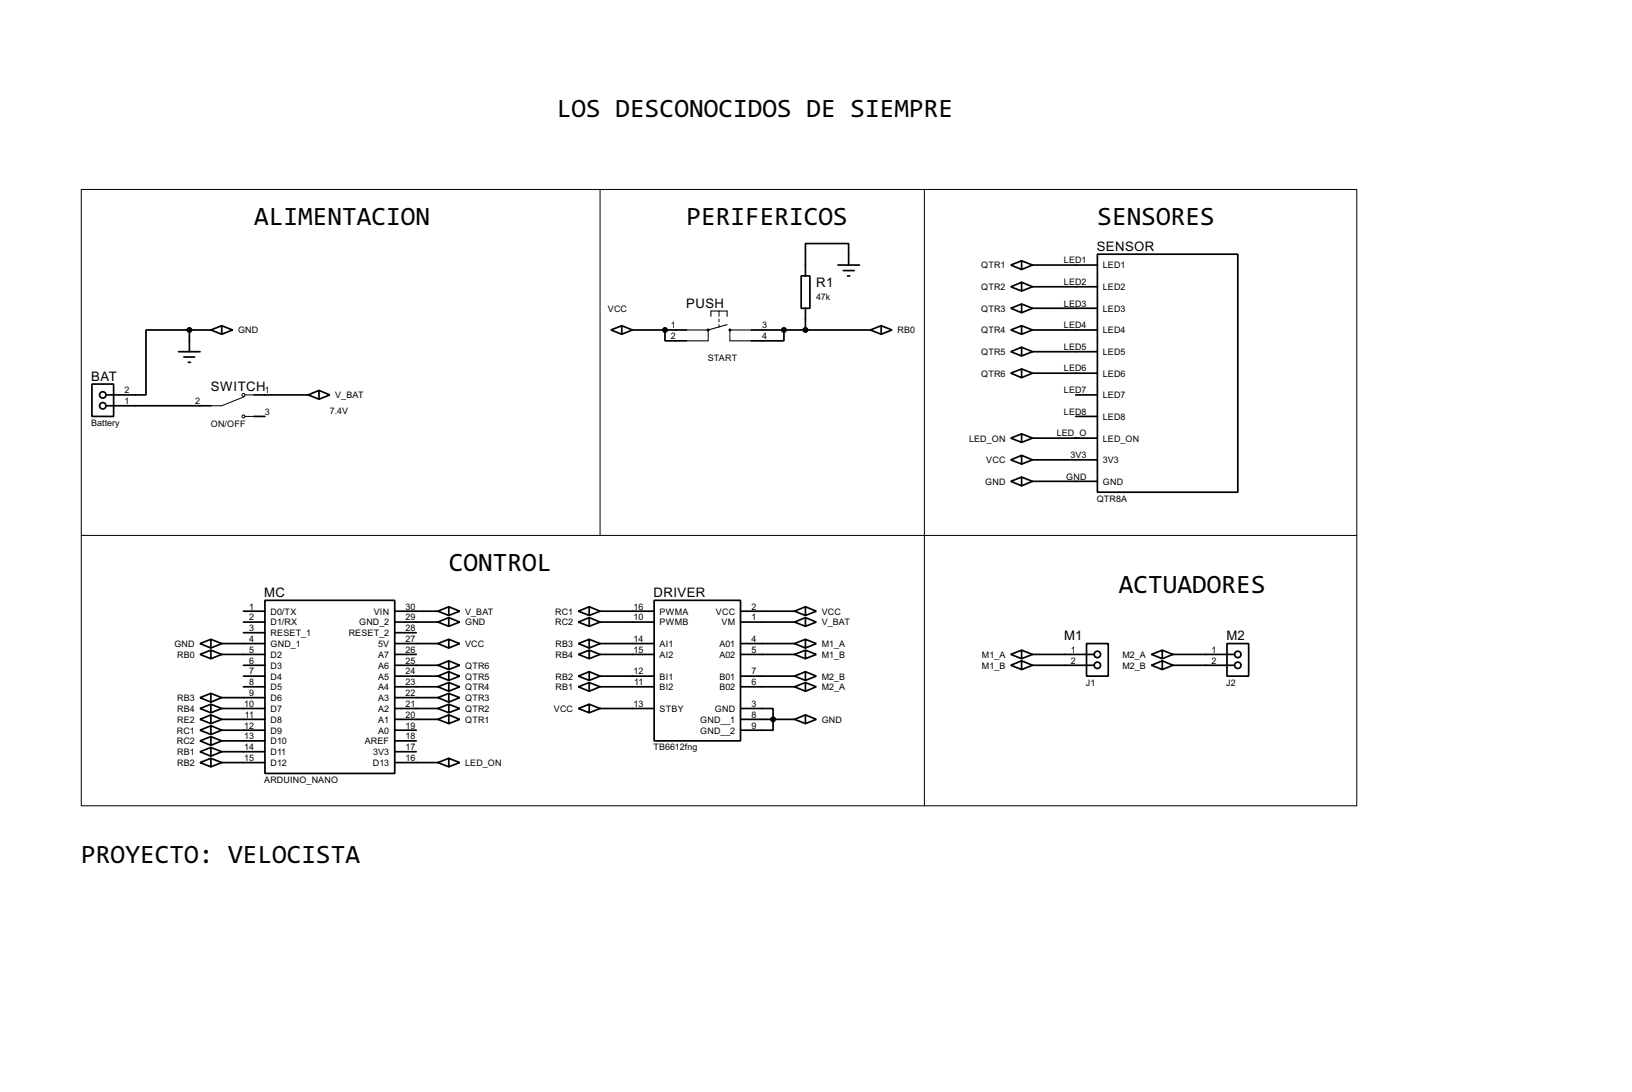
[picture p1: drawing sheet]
<svg xmlns="http://www.w3.org/2000/svg" width="383mm" height="256mm" viewBox="0 0 383 256" stroke-linecap="round" stroke-linejoin="round" font-family="sans-serif">
<g fill="none" stroke="#000" stroke-width=".4">
<path d="M257.9 59.7h33v55.9h-33zM44.5 77.5h-10.2v15.3h-9.4M44.5 77.5v5.1M44.5 77.5h5.1M49.6 77.5l2.5 1M52.1 76.5l2.6 1-2.6 1zM52.1 76.5l-2.5 1M143.6 77.5l2.5-1v2zM146.1 76.5l2.5 1M148.6 77.5h12.7M148.6 77.5l-2.5 1M156.3 77.5v2.6h5"/>
<path d="M176.6 77.5h27.9M184.2 77.5v2.6h-7.6M188.3 64.8h2v7.6h-2zM189.3 72.4v5.1M196.9 62.3h5.1M198.2 63.6h2.5M199.2 64.8h.5M199.4 62.3v-5.1h-10.1v7.6M204.5 77.5l2.6 1M207.1 76.5l2.5 1-2.5 1zM207.1 76.5l-2.6 1M237.5 62.3l2.6-1v2z"/>
<path d="M237.5 67.4l2.6-1.1v2.1zM237.5 72.4l2.6-1v2.1zM237.5 77.5l2.6-1v2zM240.1 61.3l2.5 1M240.1 66.3l2.5 1.1M240.1 71.4l2.5 1M240.1 76.5l2.5 1M242.6 77.5h15.3M242.6 62.3h15.3M242.6 67.4h15.3M242.6 72.4h15.3M242.6 62.3l-2.5 1"/>
<path d="M242.6 67.4l-2.5 1M242.6 72.4l-2.5 1.1M242.6 77.5l-2.5 1M21.6 90.2h5.1v7.6h-5.1zM24.9 95.3h24.7M42 82.6h5M43.2 83.9h2.6M44.3 85.1h.5M59.7 92.8h12.7M59.7 97.8h2.6M72.4 92.8l2.6 1M75 91.7l2.5 1.1-2.5 1z"/>
<path d="M75 91.7l-2.6 1.1M237.5 82.6l2.6-1v2zM237.5 87.7l2.6-1v2zM240.1 81.6l2.5 1M240.1 86.7l2.5 1M242.6 82.6h15.3M242.6 87.7h15.3M242.6 82.6l-2.5 1M242.6 87.7l-2.5 1M252.8 92.8h5.1M252.8 97.8h5.1M237.5 102.9l2.6-1v2z"/>
<path d="M237.5 108l2.6-1v2zM237.5 113.1l2.6-1v2zM240.1 101.9l2.5 1M240.1 107l2.5 1M240.1 112.1l2.5 1M242.6 102.9h15.3M242.6 108h15.3M242.6 113.1h15.3M242.6 102.9l-2.5 1M242.6 108l-2.5 1M242.6 113.1l-2.5 1M47 153.7l2.6-1v2z"/>
<path d="M47 151.2l2.6-1v2zM49.6 152.7l2.5 1M49.6 150.2l2.5 1M52.1 153.7h10.2M52.1 151.2h10.2M52.1 153.7l-2.5 1M52.1 151.2l-2.5 1M57.2 156.3h5.1M57.2 158.8h5.1M57.2 143.6h5.1M57.2 146.1h5.1M57.2 148.6h5.1"/>
<path d="M62.3 141h30.5v40.7h-30.5zM92.8 153.7h5M92.8 156.3h10.1M92.8 158.8h10.1M92.8 143.6h10.1M92.8 151.2h10.1M92.8 146.1h10.1M92.8 148.6h5M102.9 158.8l2.6 1M102.9 156.3l2.6 1M102.9 151.2l2.6 1M102.9 143.6l2.6 1"/>
<path d="M102.9 146.1l2.6 1M105.5 157.8l2.5 1-2.5 1zM105.5 155.2l2.5 1.1-2.5 1zM105.5 150.2l2.5 1-2.5 1zM105.5 142.5l2.5 1.1-2.5 1zM105.5 145.1l2.5 1-2.5 1zM105.5 157.8l-2.6 1M105.5 155.2l-2.6 1.1M105.5 150.2l-2.6 1M105.5 142.5l-2.6 1.1M105.5 145.1l-2.6 1M135.9 151.2l2.6-1v2z"/>
<path d="M135.9 153.7l2.6-1v2zM135.9 158.8l2.6-1v2zM135.9 143.6l2.6-1.1v2.1zM135.9 146.1l2.6-1v2zM138.5 150.2l2.5 1M138.5 152.7l2.5 1M138.5 157.8l2.5 1M138.5 142.5l2.5 1.1M138.5 145.1l2.5 1M141 153.7h12.7M141 158.8h12.7M141 143.6h12.7"/>
<path d="M141 151.2h12.7M141 146.1h12.7M141 151.2l-2.5 1M141 153.7l-2.5 1M141 158.8l-2.5 1M141 143.6l-2.5 1M141 146.1l-2.5 1M153.7 141h20.3v33h-20.3zM174 153.7h12.7M174 158.8h12.7M174 143.6h12.7M174 151.2h12.7"/>
<path d="M174 146.1h12.7M186.7 158.8l2.6 1M186.7 153.7l2.6 1M186.7 143.6l2.6 1M186.7 151.2l2.6 1M186.7 146.1l2.6 1M189.3 157.8l2.5 1-2.5 1zM189.3 152.7l2.5 1-2.5 1zM189.3 142.5l2.5 1.1-2.5 1zM189.3 150.2l2.5 1-2.5 1zM189.3 145.1l2.5 1-2.5 1zM189.3 157.8l-2.6 1"/>
<path d="M189.3 152.7l-2.6 1M189.3 142.5l-2.6 1.1M189.3 150.2l-2.6 1M189.3 145.1l-2.6 1M237.5 153.7l2.6-1v2zM237.5 156.3l2.6-1.1v2.1zM240.1 152.7l2.5 1M240.1 155.2l2.5 1.1M242.6 153.7h14.5M242.6 156.3h14.5M242.6 153.7l-2.5 1M242.6 156.3l-2.5 1"/>
<path d="M255.3 151.2h5.1v7.6h-5.1zM270.6 153.7l2.5-1v2zM270.6 156.3l2.5-1.1v2.1zM273.1 152.7l2.5 1M273.1 155.2l2.5 1.1M275.6 153.7h14.5M275.6 156.3h14.5M275.6 153.7l-2.5 1M275.6 156.3l-2.5 1M288.3 151.2h5.1v7.6h-5.1zM47 176.6l2.6-1v2zM47 179.1l2.6-1v2z"/>
<path d="M47 163.9l2.6-1v2zM47 166.4l2.6-1v2zM47 171.5l2.6-1v2zM47 174l2.6-1v2.1zM47 169l2.6-1.1v2.1zM49.6 175.6l2.5 1M49.6 178.1l2.5 1M49.6 162.9l2.5 1M49.6 165.4l2.5 1M49.6 170.5l2.5 1M49.6 173l2.5 1M49.6 167.9l2.5 1.1"/>
<path d="M52.1 166.4h10.2M52.1 169h10.2M52.1 163.9h10.2M52.1 174h10.2M52.1 176.6h10.2M52.1 179.1h10.2M52.1 171.5h10.2M52.1 176.6l-2.5 1M52.1 179.1l-2.5 1M52.1 163.9l-2.5 1M52.1 166.4l-2.5 1M52.1 171.5l-2.5 1"/>
<path d="M52.1 174l-2.5 1.1M52.1 169l-2.5 1M57.2 161.3h5.1M92.8 161.3h10.1M92.8 166.4h10.1M92.8 169h10.1M92.8 163.9h10.1M92.8 174h5M92.8 176.6h5M92.8 179.1h10.1M92.8 171.5h5M102.9 166.4l2.6 1"/>
<path d="M102.9 179.1l2.6 1M102.9 169l2.6 1M102.9 163.9l2.6 1M102.9 161.3l2.6 1.1M105.5 165.4l2.5 1-2.5 1zM105.5 178.1l2.5 1-2.5 1zM105.5 167.9l2.5 1.1-2.5 1zM105.5 162.9l2.5 1-2.5 1zM105.5 160.3l2.5 1-2.5 1.1zM105.5 165.4l-2.6 1M105.5 178.1l-2.6 1M105.5 167.9l-2.6 1.1"/>
<path d="M105.5 162.9l-2.6 1M105.5 160.3l-2.6 1M135.9 166.4l2.6-1v2zM135.9 161.3l2.6-1v2.1zM138.5 165.4l2.5 1M138.5 160.3l2.5 1M141 161.3h12.7M141 166.4h12.7M141 166.4l-2.5 1M141 161.3l-2.5 1.1M174 166.4h7.7v5.1h-7.7M174 161.3h12.7"/>
<path d="M174 169h12.7M186.7 161.3l2.6 1.1M186.7 169l2.6 1M189.3 160.3l2.5 1-2.5 1.1zM189.3 167.9l2.5 1.1-2.5 1zM189.3 160.3l-2.6 1M189.3 167.9l-2.6 1.1"/>
<circle cx="166.4" cy="77.5" r=".15"/>
<circle cx="171.5" cy="77.5" r=".15"/>
<circle cx="24.1" cy="95.3" r=".75"/>
<circle cx="24.1" cy="92.8" r=".75"/>
<circle cx="257.8" cy="156.3" r=".75"/>
<circle cx="257.8" cy="153.7" r=".75"/>
<circle cx="290.8" cy="156.3" r=".75"/>
<circle cx="290.8" cy="153.7" r=".75"/>
</g>
<path d="M167.1 74.3v-1.2h3.8v1.2M170.9 76.3l-4.5 1.2h-5.1M171.5 77.5h5.1M161.3 80.1h5.1M171.5 80.1h5.1" fill="none" stroke="#000" stroke-width=".25"/>
<g fill="none" stroke="#000" stroke-width=".23">
<path d="M19.1 44.5h299.7v144.8h-299.7zM141 44.5v81.3M217.2 44.5v144.8M166.4 77.5v2.6M169 73.1v1.2M169 75v.6M169 76.3v.6M171.5 77.5v2.6M57.5 93.2l-5.4 2.1h-2.5M57.6 97.8h2.1M57.6 92.8h2.1M19.1 125.8h299.7"/>
<circle cx="57.2" cy="97.8" r=".35"/>
<circle cx="57.2" cy="92.8" r=".35"/>
</g>
<g fill="#000" stroke="#000" stroke-width=".4">
<circle cx="44.5" cy="77.5" r=".5"/>
<circle cx="156.2" cy="77.5" r=".5"/>
<circle cx="184.2" cy="77.5" r=".5"/>
<circle cx="189.2" cy="77.5" r=".5"/>
<circle cx="181.6" cy="169" r=".5"/>
</g>
<g font-size="7.3">
<text x="130.9" y="27.5">LOS DESCONOCIDOS DE SIEMPRE</text>
<text x="59.7" y="52.9">ALIMENTACION</text>
<text x="161.3" y="52.9">PERIFERICOS</text>
<text x="257.9" y="52.9">SENSORES</text>
<text x="105.5" y="134.2">CONTROL</text>
<text x="262.9" y="139.3">ACTUADORES</text>
<text x="19.1" y="202.8">PROYECTO: VELOCISTA</text>
</g>
<g font-size="3.5">
<text x="257.7" y="58.9">SENSOR</text>
<text x="191.8" y="67.5">R1</text>
<text x="161.3" y="72.3">PUSH</text>
<text x="21.5" y="89.4">BAT</text>
<text x="49.6" y="91.8">SWITCH</text>
<text x="62.1" y="140.2">MC</text>
<text x="153.6" y="140.2">DRIVER</text>
<text x="250.1" y="150.4">M1</text>
<text x="288.2" y="150.4">M2</text>
</g>
<g font-size="2.4">
<text x="230.5" y="63.1">QTR1</text>
<text x="250" y="61.9">LED1</text>
<text x="259.1" y="63.1">LED1</text>
<text x="191.8" y="70.4">47k</text>
<text x="230.5" y="68.1">QTR2</text>
<text x="250" y="67">LED2</text>
<text x="250" y="72">LED3</text>
<text x="259.1" y="68.1">LED2</text>
<text x="142.8" y="73.2">VCC</text>
<text x="157.7" y="77.1">1</text>
<text x="179.1" y="77.1">3</text>
<text x="230.5" y="73.2">QTR3</text>
<text x="250" y="77.1">LED4</text>
<text x="259.1" y="73.2">LED3</text>
<text x="55.9" y="78.3">GND</text>
<text x="157.7" y="79.7">2</text>
<text x="179.1" y="79.7">4</text>
<text x="210.9" y="78.3">RB0</text>
<text x="230.5" y="78.3">QTR4</text>
<text x="230.5" y="83.4">QTR5</text>
<text x="250" y="82.2">LED5</text>
<text x="259.1" y="78.3">LED4</text>
<text x="259.1" y="83.4">LED5</text>
<text x="166.3" y="84.7">START</text>
<text x="230.5" y="88.5">QTR6</text>
<text x="250" y="87.3">LED6</text>
<text x="259.1" y="88.5">LED6</text>
<text x="29.3" y="94.9">1</text>
<text x="29.3" y="92.4">2</text>
<text x="45.9" y="94.9">2</text>
<text x="62.3" y="92.4">1</text>
<text x="78.8" y="93.6">V_BAT</text>
<text x="250" y="92.4">LED7</text>
<text x="259.1" y="93.6">LED7</text>
<text x="21.4" y="100">Battery</text>
<text x="49.5" y="100.3">ON/OFF</text>
<text x="62.3" y="97.4">3</text>
<text x="77.5" y="97.3">7.4V</text>
<text x="250" y="97.4">LED8</text>
<text x="259.1" y="98.6">LED8</text>
<text x="227.7" y="103.7">LED_ON</text>
<text x="248.3" y="102.5">LED_O</text>
<text x="251.6" y="107.6">3V3</text>
<text x="259.1" y="103.7">LED_ON</text>
<text x="231.5" y="113.9">GND</text>
<text x="231.7" y="108.8">VCC</text>
<text x="250.5" y="112.7">GND</text>
<text x="259.1" y="108.8">3V3</text>
<text x="259.1" y="113.9">GND</text>
<text x="257.7" y="117.8">QTR8A</text>
<text x="58.6" y="143.2">1</text>
<text x="95.3" y="143.2">30</text>
<text x="148.9" y="143.2">16</text>
<text x="176.6" y="143.2">2</text>
<text x="58.6" y="145.7">2</text>
<text x="58.6" y="148.2">3</text>
<text x="63.6" y="144.4">D0/TX</text>
<text x="63.6" y="146.9">D1/RX</text>
<text x="63.6" y="149.4">RESET_1</text>
<text x="81.9" y="149.4">RESET_2</text>
<text x="84.4" y="146.9">GND_2</text>
<text x="87.8" y="144.4">VIN</text>
<text x="95.3" y="145.7">29</text>
<text x="95.3" y="148.2">28</text>
<text x="109.3" y="144.4">V_BAT</text>
<text x="109.3" y="146.9">GND</text>
<text x="130.4" y="144.4">RC1</text>
<text x="130.4" y="146.9">RC2</text>
<text x="148.9" y="145.7">10</text>
<text x="155" y="144.4">PWMA</text>
<text x="155" y="146.9">PWMB</text>
<text x="168.2" y="144.4">VCC</text>
<text x="169.5" y="146.9">VM</text>
<text x="176.6" y="145.7">1</text>
<text x="193.1" y="144.4">VCC</text>
<text x="193.1" y="146.9">V_BAT</text>
<text x="41" y="152">GND</text>
<text x="41.6" y="154.5">RB0</text>
<text x="58.6" y="153.3">5</text>
<text x="58.6" y="155.9">6</text>
<text x="58.6" y="150.8">4</text>
<text x="63.6" y="154.5">D2</text>
<text x="63.6" y="152">GND_1</text>
<text x="88.9" y="152">5V</text>
<text x="88.9" y="154.5">A7</text>
<text x="95.3" y="150.8">27</text>
<text x="95.3" y="155.9">25</text>
<text x="95.3" y="153.3">26</text>
<text x="109.3" y="152">VCC</text>
<text x="130.5" y="152">RB3</text>
<text x="130.5" y="154.5">RB4</text>
<text x="148.9" y="150.8">14</text>
<text x="148.9" y="153.3">15</text>
<text x="155" y="152">AI1</text>
<text x="155" y="154.5">AI2</text>
<text x="169" y="152">A01</text>
<text x="169" y="154.5">A02</text>
<text x="176.6" y="150.8">4</text>
<text x="176.6" y="153.3">5</text>
<text x="193.1" y="154.5">M1_B</text>
<text x="193.1" y="152">M1_A</text>
<text x="230.7" y="154.5">M1_A</text>
<text x="251.6" y="153.3">1</text>
<text x="251.6" y="155.9">2</text>
<text x="263.7" y="154.5">M2_A</text>
<text x="284.7" y="153.3">1</text>
<text x="284.7" y="155.9">2</text>
<text x="58.6" y="158.4">7</text>
<text x="58.6" y="160.9">8</text>
<text x="63.6" y="157.1">D3</text>
<text x="63.6" y="159.6">D4</text>
<text x="88.9" y="159.6">A5</text>
<text x="88.9" y="157.1">A6</text>
<text x="95.3" y="160.9">23</text>
<text x="95.3" y="158.4">24</text>
<text x="109.3" y="159.6">QTR5</text>
<text x="109.3" y="157.1">QTR6</text>
<text x="130.5" y="159.6">RB2</text>
<text x="148.9" y="158.4">12</text>
<text x="149" y="160.9">11</text>
<text x="155" y="159.6">BI1</text>
<text x="169" y="159.6">B01</text>
<text x="176.6" y="158.4">7</text>
<text x="176.6" y="160.9">6</text>
<text x="193.1" y="159.6">M2_B</text>
<text x="230.7" y="157.1">M1_B</text>
<text x="255.1" y="161">J1</text>
<text x="263.7" y="157.1">M2_B</text>
<text x="288.1" y="161">J2</text>
<text x="41.6" y="164.7">RB3</text>
<text x="41.6" y="167.2">RB4</text>
<text x="57.4" y="166">10</text>
<text x="58.6" y="163.5">9</text>
<text x="63.6" y="162.1">D5</text>
<text x="63.6" y="164.7">D6</text>
<text x="63.6" y="167.2">D7</text>
<text x="88.9" y="167.2">A2</text>
<text x="88.9" y="164.7">A3</text>
<text x="88.9" y="162.1">A4</text>
<text x="95.3" y="166">21</text>
<text x="95.3" y="163.5">22</text>
<text x="109.3" y="167.2">QTR2</text>
<text x="109.3" y="164.7">QTR3</text>
<text x="109.3" y="162.1">QTR4</text>
<text x="130.1" y="167.2">VCC</text>
<text x="130.5" y="162.1">RB1</text>
<text x="148.9" y="166">13</text>
<text x="155" y="162.1">BI2</text>
<text x="155" y="167.2">STBY</text>
<text x="168" y="167.2">GND</text>
<text x="169" y="162.1">B02</text>
<text x="176.6" y="166">3</text>
<text x="193.1" y="162.1">M2_A</text>
<text x="41.5" y="172.3">RC1</text>
<text x="41.6" y="169.8">RE2</text>
<text x="57.4" y="173.6">13</text>
<text x="57.4" y="171.1">12</text>
<text x="57.6" y="168.6">11</text>
<text x="63.6" y="169.8">D8</text>
<text x="63.6" y="172.3">D9</text>
<text x="88.9" y="172.3">A0</text>
<text x="88.9" y="169.8">A1</text>
<text x="95.3" y="171.1">19</text>
<text x="95.3" y="168.6">20</text>
<text x="95.3" y="173.6">18</text>
<text x="109.3" y="169.8">QTR1</text>
<text x="164.5" y="169.8">GND__1</text>
<text x="164.5" y="172.3">GND__2</text>
<text x="176.6" y="168.6">8</text>
<text x="176.6" y="171.1">9</text>
<text x="193.1" y="169.8">GND</text>
<text x="41.5" y="174.8">RC2</text>
<text x="41.6" y="177.4">RB1</text>
<text x="41.6" y="179.9">RB2</text>
<text x="57.4" y="176.2">14</text>
<text x="57.4" y="178.7">15</text>
<text x="63.6" y="174.8">D10</text>
<text x="63.6" y="177.4">D11</text>
<text x="63.6" y="179.9">D12</text>
<text x="85.7" y="174.8">AREF</text>
<text x="87.6" y="179.9">D13</text>
<text x="87.7" y="177.4">3V3</text>
<text x="95.3" y="176.2">17</text>
<text x="95.3" y="178.7">16</text>
<text x="109.3" y="179.9">LED_ON</text>
<text x="153.5" y="176.2">TB6612fng</text>
<text x="62.1" y="183.9">ARDUINO_NANO</text>
</g>
</svg>
